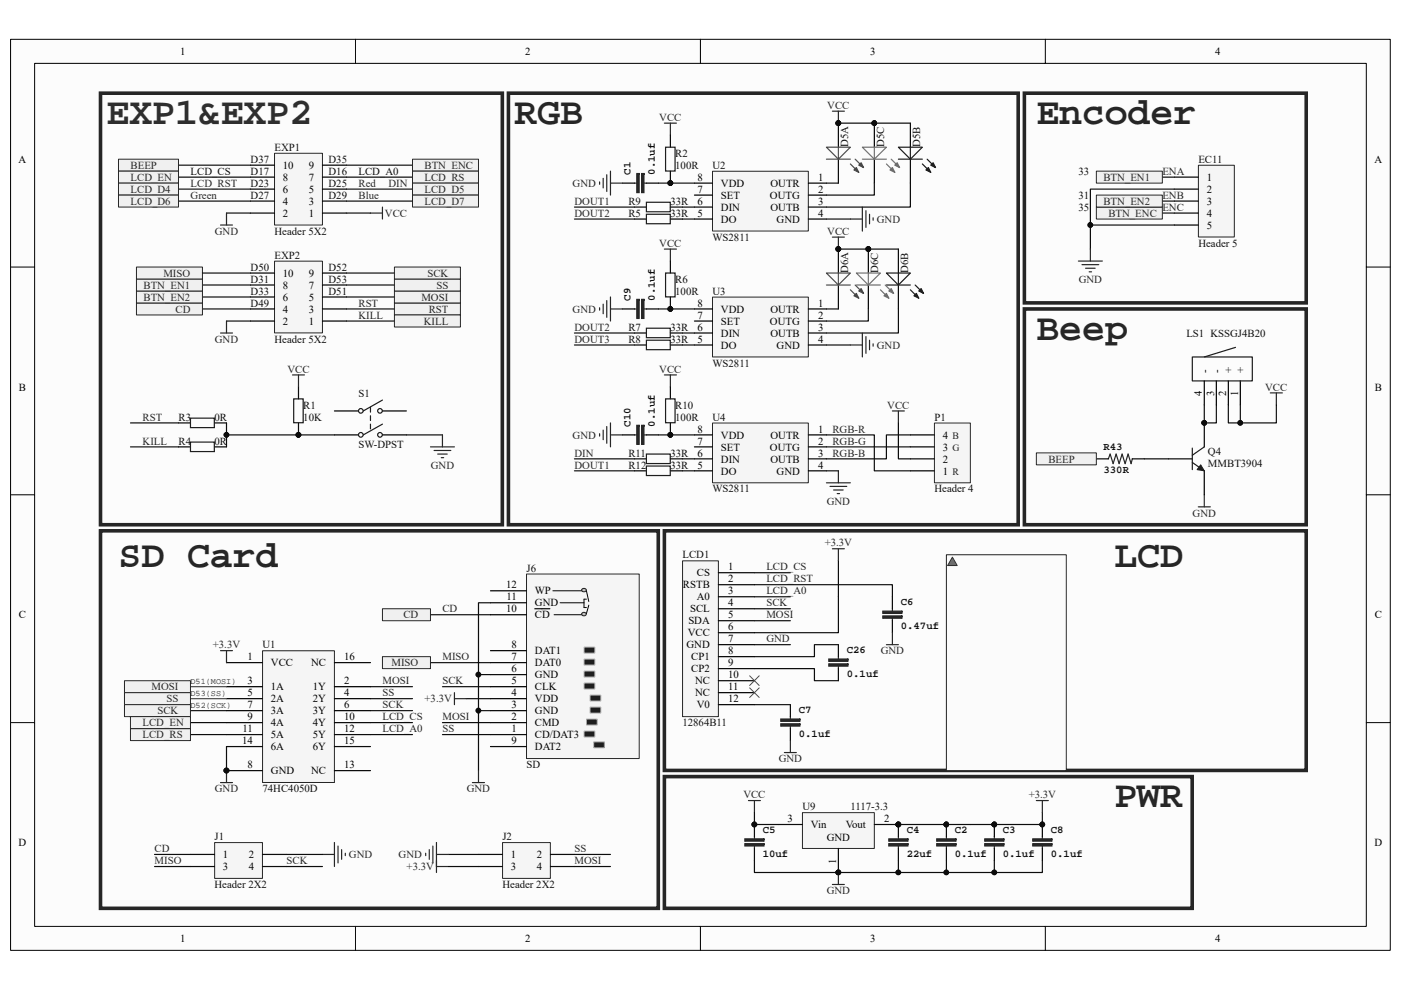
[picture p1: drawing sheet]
<svg xmlns="http://www.w3.org/2000/svg" width="297mm" height="210mm" viewBox="0 0 297 210" stroke-linecap="round" stroke-linejoin="round" font-family="sans-serif">
<path d="M2.3 8.4h292.5v193.2h-292.5z" fill="#fcfcfc"/>
<path d="M2.2 8.3h292.6v193.3h-292.6z" fill="none" stroke="#000" stroke-width=".21"/>
<path d="M7.4 13.5h282.3v183h-282.3z" fill="#fcfcfc"/>
<g fill="none" stroke="#000" stroke-width=".21">
<path d="M7.3 13.4h282.4v183.1h-282.4zM75.4 8.3v5.1M148.5 8.3v5.1M221.6 8.3v5.1M2.2 56.6h5.1M289.7 56.6h5.1M2.2 104.9h5.1M289.7 104.9h5.1M2.2 153.3h5.1M289.7 153.3h5.1M75.4 196.5v5.1M148.5 196.5v5.1"/>
<path d="M221.6 196.5v5.1"/>
</g>
<path d="M46.8 166h2.5M48 163.4v2.6" fill="none" stroke="#262626" stroke-width=".25"/>
<circle cx="48" cy="163.4" r=".5" fill="#0e0e0e" stroke="#0e0e0e" stroke-width=".21"/>
<path d="M91.3 130.4h12.7" fill="none" stroke="#0e0e0e" stroke-width=".25"/>
<path d="M144.7 119h7.6v33h-7.6z" fill="#f5f5f5"/>
<path d="M144.7 119h7.6v33h-7.6z" fill="none" stroke="#262626" stroke-width=".21"/>
<g fill="none" stroke="#000" stroke-width=".25">
<path d="M152.3 121.5h7.7M152.3 124h7.7M152.3 126.6h7.7M152.3 129.1h7.7M152.3 131.7h7.7M152.3 134.2h7.7M152.3 136.7h7.7M152.3 139.3h7.7M177.8 136.7v2.6M152.3 141.8h7.7M152.3 144.4h7.7M152.3 146.9h7.7"/>
<path d="M152.3 149.5h7.7M167.6 149.5v2.5M167.6 154.5v2.6M177.8 141.8v2.6"/>
</g>
<path d="M158.9 143.3l2.1 2.1M158.9 145.9l2.1 2M161 143.3l-2.1 2.1M161 145.9l-2.1 2" fill="none" stroke="#4c4c4c" stroke-width=".21"/>
<path d="M177.8 139.3v.5M166.3 159.6h2.5M167.6 152v.5M167.6 154v.5M167.6 157.1v2.5M177.8 141.3v.5" fill="none" stroke="#262626" stroke-width=".25"/>
<g fill="#262626" stroke="#262626" stroke-width=".25">
<path d="M175.7 140.8v.5h4.1v-.5z" fill-rule="evenodd"/>
<path d="M175.7 139.8v.5h4.1v-.5z" fill-rule="evenodd"/>
<path d="M165.5 153.5v.5h4.1v-.5z" fill-rule="evenodd"/>
<path d="M165.5 152.5v.5h4.1v-.5z" fill-rule="evenodd"/>
</g>
<path d="M177.8 136.7h-5.1v2.6h-12.7M160 141.8h12.7v2.6h5.1M160 149.5h7.6" fill="none" stroke="#0e0e0e" stroke-width=".25"/>
<path d="M254.1 35.1h7.6v15.2h-7.6z" fill="#f5f5f5"/>
<path d="M254.1 35.1h7.6v15.2h-7.6z" fill="none" stroke="#262626" stroke-width=".21"/>
<path d="M249 37.6h5.1M249 40.1h5.1M249 42.7h5.1M249 45.2h5.1M249 47.7h5.1" fill="none" stroke="#000" stroke-width=".25"/>
<path d="M246.4 37.6h2.6M231.2 47.7h17.8M246.4 42.7h2.6M246.4 45.2h2.6M249 40.1h-17.8v12.7" fill="none" stroke="#0e0e0e" stroke-width=".25"/>
<circle cx="231.2" cy="47.7" r=".5" fill="#0e0e0e" stroke="#0e0e0e" stroke-width=".21"/>
<path d="M228.6 55.4h5.1M229.4 56.1h3.6M230.2 56.9h2M230.9 57.7h.5M231.2 52.8v2.6" fill="none" stroke="#262626" stroke-width=".25"/>
<path d="M111.7 121.8h23.8v39.1h-23.8z" fill="#f5f5f5"/>
<path d="M111.6 121.8h23.9v39.1h-23.9z" fill="none" stroke="#262626" stroke-width=".21"/>
<g fill="none" stroke="#000" stroke-width=".25">
<path d="M104 138h7.6M104 130.4h7.6M104 127.8h7.6M104 125.3h7.6M113.4 129.1h3.2M104 158.3h7.6M104 155.8h7.6M104 153.3h7.6M104 150.7h7.6M104 148.2h7.6M104 145.6h7.6M104 143.1h7.6"/>
<path d="M104 140.5h7.6"/>
</g>
<path d="M117.2 125.3h6.1M117.5 130.4h5.8M118.7 127.8h5.1M124.3 127.1h-.5v1.8h.5" fill="none" stroke="#000" stroke-width=".21"/>
<g fill="#c0c0c0" stroke="#1c1c1c" stroke-width=".21">
<path d="M123.4 125l.4-.2 .4 .2a.44 .44 0 0 1-.4 .5 .44 .44 0 0 1-.4-.5z" fill-rule="evenodd"/>
<path d="M123.4 130.1l.4-.2 .4 .2a.45 .45 0 0 1-.4 .5 .45 .45 0 0 1-.4-.5z" fill-rule="evenodd"/>
</g>
<path d="M124.3 125.3l.5 2.3M124.8 128.4l-.5 1.7" fill="none" stroke="#000" stroke-width=".21"/>
<path d="M123.9 142.4h2.2v1.2h-2.2z" fill="#1e1e1e"/>
<path d="M123.8 142.3h2.3v1.3h-2.3z" fill="none" stroke="#a6a6a6" stroke-width=".21"/>
<path d="M123.9 144.9h2.2v1.2h-2.2z" fill="#1e1e1e"/>
<path d="M123.8 144.9h2.3v1.2h-2.3z" fill="none" stroke="#a6a6a6" stroke-width=".21"/>
<path d="M123.9 139.8h2.2v1.3h-2.2z" fill="#1e1e1e"/>
<path d="M123.8 139.8h2.3v1.3h-2.3z" fill="none" stroke="#a6a6a6" stroke-width=".21"/>
<path d="M123.9 137.3h2.2v1.2h-2.2z" fill="#1e1e1e"/>
<path d="M123.8 137.3h2.3v1.2h-2.3z" fill="none" stroke="#a6a6a6" stroke-width=".21"/>
<path d="M125.1 147.5h2.3v1.2h-2.3z" fill="#1e1e1e"/>
<path d="M125.1 147.4h2.3v1.3h-2.3z" fill="none" stroke="#a6a6a6" stroke-width=".21"/>
<path d="M125.1 150h2.3v1.2h-2.3z" fill="#1e1e1e"/>
<path d="M125.1 150h2.3v1.2h-2.3z" fill="none" stroke="#a6a6a6" stroke-width=".21"/>
<path d="M124.4 152.5h2.2v1.3h-2.2z" fill="#1e1e1e"/>
<path d="M124.4 152.5h2.2v1.3h-2.2z" fill="none" stroke="#a6a6a6" stroke-width=".21"/>
<path d="M123.9 155.1h2.2v1.2h-2.2z" fill="#1e1e1e"/>
<path d="M123.8 155.1h2.3v1.2h-2.3z" fill="none" stroke="#a6a6a6" stroke-width=".21"/>
<path d="M125.9 157.4h2.2v1.2h-2.2z" fill="#1e1e1e"/>
<path d="M125.9 157.4h2.2v1.2h-2.2z" fill="none" stroke="#a6a6a6" stroke-width=".21"/>
<path d="M177.8 118.9v15.3h-17.8M104 127.8h-2.6v35.6M91.3 140.5h12.7M93.8 145.6h10.2M98.9 148.2h5.1M101.4 143.1h2.6M101.4 150.7h2.6" fill="none" stroke="#0e0e0e" stroke-width=".25"/>
<g fill="#0e0e0e" stroke="#0e0e0e" stroke-width=".21">
<circle cx="101.4" cy="143.1" r=".49"/>
<circle cx="101.4" cy="150.7" r=".49"/>
</g>
<path d="M100.2 166h2.5M101.4 163.4v2.6" fill="none" stroke="#262626" stroke-width=".25"/>
<path d="M202 131.7h7.5v15.2h-7.5z" fill="#bebebe"/>
<path d="M201.9 131.7h7.6v15.2h-7.6z" fill="none" stroke="#bebebe" stroke-width=".21"/>
<path d="M209.5 134.2h7.7M218.5 129.1h2.5M219.7 129.1v2.6M209.5 144.4h7.7M218.5 159.6h2.5M219.7 157.1v2.5" fill="none" stroke="#bebebe" stroke-width=".25"/>
<path d="M269.3 83.3h2.6M270.6 83.3v2.6M254.1 107.5h2.5M255.3 104.9v2.6" fill="none" stroke="#262626" stroke-width=".25"/>
<path d="M260.4 85.9v3.8h10.2v-3.8" fill="none" stroke="#0e0e0e" stroke-width=".25"/>
<g fill="#0e0e0e" stroke="#0e0e0e" stroke-width=".21">
<circle cx="263" cy="89.7" r=".5"/>
<circle cx="255.3" cy="89.7" r=".49"/>
</g>
<path d="M247.7 97.3h5.1M255.3 99.9v5M255.3 89.7v5.1" fill="none" stroke="#000" stroke-width=".25"/>
<path d="M252.8 98.1l2.5 1.8M252.8 95v4.6M255.3 94.8l-2.5 1.8" fill="none" stroke="#1c1c1c" stroke-width=".25"/>
<path d="M254.6 98.6l.7 1.3-1.5-.3z" fill="#1c1c1c"/>
<path d="M254.6 98.6l.7 1.3-1.5-.3z" fill="none" stroke="#1c1c1c" stroke-width=".21"/>
<g fill="#0e0e0e" stroke="#0e0e0e" stroke-width=".21">
<circle cx="255.3" cy="89.7" r=".49"/>
<circle cx="263" cy="89.7" r=".5"/>
</g>
<path d="M232.4 97.3h2.6M240.1 97.3h2.5M255.3 80.8v5.1M257.9 80.8v5.1M260.4 80.8v5.1M263 80.8v5.1" fill="none" stroke="#000" stroke-width=".25"/>
<path d="M252.8 75.7h12.7v5.1h-12.7zM262 73.7l-6.7 2" fill="none" stroke="#1c1c1c" stroke-width=".25"/>
<path d="M263 85.9v3.8" fill="none" stroke="#0e0e0e" stroke-width=".25"/>
<path d="M78.5 45.2h2.6M81.1 43.9v2.6M46.8 70.6h2.5M48 68.1v2.5M235 97.3l.4-1 .6 2 .6-2 .7 2 .6-2 .6 2 .7-2 .6 2 .3-1" fill="none" stroke="#262626" stroke-width=".25"/>
<path d="M219.7 131.7v2.5h-2.5M217.2 144.4h2.5v2.5" fill="none" stroke="#bebebe" stroke-width=".25"/>
<path d="M58.2 32.5h10.2v15.2h-10.2z" fill="#f5f5f5"/>
<path d="M58.2 32.5h10.2v15.2h-10.2z" fill="none" stroke="#262626" stroke-width=".21"/>
<path d="M53.1 37.6h5.1M53.1 35h5.1M68.4 37.6h5.1M68.4 35h5.1M53.1 45.2h5.1M53.1 42.7h5.1M53.1 40.1h5.1M68.4 45.2h5.1M68.4 42.7h5.1M68.4 40.1h5.1" fill="none" stroke="#000" stroke-width=".25"/>
<path d="M58.2 55.4h10.2v15.2h-10.2z" fill="#f5f5f5"/>
<path d="M58.2 55.4h10.2v15.2h-10.2z" fill="none" stroke="#262626" stroke-width=".21"/>
<path d="M53.1 57.9h5.1M68.4 57.9h5.1M53.1 68.1h5.1M53.1 65.5h5.1M53.1 63h5.1M53.1 60.5h5.1M68.4 68.1h5.1M68.4 65.5h5.1M68.4 63h5.1M68.4 60.5h5.1" fill="none" stroke="#000" stroke-width=".25"/>
<path d="M37.8 37.6h15.3M37.8 35h15.3M73.5 37.6h14M73.5 35h14M37.8 40.1h15.3M37.8 42.7h15.3M48 45.2h5.1M73.5 45.2h5M73.5 40.1h14" fill="none" stroke="#0e0e0e" stroke-width=".25"/>
<path d="M87.5 33.8h13.9v2.5h-13.9z" fill="#f0f0f0"/>
<path d="M87.5 33.8h13.9v2.5h-13.9z" fill="none" stroke="#262626" stroke-width=".21"/>
<g fill="#f0f0f0" stroke="#262626" stroke-width=".21">
<path d="M87.5 36.3h13.9v2.5h-13.9z" fill-rule="evenodd"/>
<path d="M87.5 38.8h13.9v2.6h-13.9z" fill-rule="evenodd"/>
<path d="M87.5 41.4h13.9v2.5h-13.9z" fill-rule="evenodd"/>
</g>
<path d="M73.5 42.7h14" fill="none" stroke="#0e0e0e" stroke-width=".25"/>
<g fill="#f0f0f0" stroke="#262626" stroke-width=".21">
<path d="M25.1 33.8h12.7v2.5h-12.7z" fill-rule="evenodd"/>
<path d="M25.1 36.3h12.7v2.5h-12.7z" fill-rule="evenodd"/>
<path d="M25.1 38.8h12.7v2.6h-12.7z" fill-rule="evenodd"/>
<path d="M25.1 41.4h12.7v2.5h-12.7z" fill-rule="evenodd"/>
</g>
<path d="M73.5 57.9h10.1M42.9 60.5h10.2M42.9 63h10.2M42.9 65.5h10.2" fill="none" stroke="#0e0e0e" stroke-width=".25"/>
<g fill="#f0f0f0" stroke="#262626" stroke-width=".21">
<path d="M28.9 64.3h14v2.5h-14z" fill-rule="evenodd"/>
<path d="M28.9 61.7h14v2.6h-14z" fill-rule="evenodd"/>
<path d="M28.9 59.2h14v2.5h-14z" fill-rule="evenodd"/>
<path d="M28.9 56.6h14v2.6h-14z" fill-rule="evenodd"/>
</g>
<path d="M42.9 57.9h10.2M48 68.1h5.1M73.5 60.5h10.1M73.5 63h10.1M73.5 65.5h10.1M73.5 68.1h10.1" fill="none" stroke="#0e0e0e" stroke-width=".25"/>
<path d="M46.8 47.7h2.5M48 45.2v2.5" fill="none" stroke="#262626" stroke-width=".25"/>
<g fill="#f0f0f0" stroke="#262626" stroke-width=".21">
<path d="M83.6 64.3h14v2.5h-14z" fill-rule="evenodd"/>
<path d="M83.6 61.7h14v2.6h-14z" fill-rule="evenodd"/>
<path d="M83.6 59.2h14v2.5h-14z" fill-rule="evenodd"/>
<path d="M83.6 56.6h14v2.6h-14z" fill-rule="evenodd"/>
<path d="M83.6 66.8h14v2.6h-14z" fill-rule="evenodd"/>
<path d="M219.7 96.1h12.7v2.5h-12.7z" fill-rule="evenodd"/>
</g>
<path d="M242.6 97.3h5.1" fill="none" stroke="#0e0e0e" stroke-width=".25"/>
<g fill="#f0f0f0" stroke="#262626" stroke-width=".21">
<path d="M232.4 43.9h14v2.6h-14z" fill-rule="evenodd"/>
<path d="M232.4 41.4h14v2.5h-14z" fill-rule="evenodd"/>
<path d="M232.4 36.3h14v2.5h-14z" fill-rule="evenodd"/>
<path d="M81.1 129.1h10.2v2.6h-10.2z" fill-rule="evenodd"/>
<path d="M81.1 139.3h10.2v2.5h-10.2z" fill-rule="evenodd"/>
</g>
<path d="M55.7 138h15.2v28h-15.2z" fill="#f5f5f5"/>
<path d="M55.7 138h15.2v28h-15.2z" fill="none" stroke="#262626" stroke-width=".21"/>
<g fill="none" stroke="#000" stroke-width=".25">
<path d="M48 140.5h7.6M48 145.6h7.6M48 148.2h7.6M48 150.7h7.6M48 153.3h7.6M48 155.8h7.6M48 158.3h7.6M70.9 140.5h7.6M70.9 145.6h7.6M70.9 148.2h7.6M70.9 150.7h7.6M70.9 153.3h7.6"/>
<path d="M70.9 155.8h7.6M70.9 158.3h7.6M48 163.4h7.6M70.9 163.4h7.6"/>
</g>
<circle cx="48" cy="163.4" r=".5" fill="#0e0e0e" stroke="#0e0e0e" stroke-width=".21"/>
<path d="M40.4 145.6h7.6M40.4 148.2h7.6" fill="none" stroke="#4c4c4c" stroke-width=".25"/>
<path d="M40.4 150.7h7.6" fill="none" stroke="#0e0e0e" stroke-width=".25"/>
<g fill="#f0f0f0" stroke="#262626" stroke-width=".21">
<path d="M26.4 144.4h14v2.5h-14z" fill-rule="evenodd"/>
<path d="M26.4 146.9h14v2.6h-14z" fill-rule="evenodd"/>
<path d="M26.4 149.5h14v2.5h-14z" fill-rule="evenodd"/>
</g>
<path d="M160 121.5h7.6M160 129.1h7.6M160 131.7h7.6M160 136.7h7.6M160 126.6h7.6M78.5 148.2h9" fill="none" stroke="#0e0e0e" stroke-width=".25"/>
<path d="M170.2 172.4h15.2v7.6h-15.2z" fill="#f5f5f5"/>
<path d="M170.1 172.4h15.3v7.6h-15.3z" fill="none" stroke="#262626" stroke-width=".21"/>
<path d="M160 174.9v2.5M160 180v2.5M165 174.9h5.1M177.8 180v5.1M185.4 174.9h5.1v2.5M190.5 180v2.5" fill="none" stroke="#000" stroke-width=".25"/>
<g fill="#0e0e0e" stroke="#0e0e0e" stroke-width=".21">
<circle cx="190.5" cy="174.9" r=".5"/>
<circle cx="177.7" cy="185" r=".5"/>
<circle cx="159.9" cy="174.9" r=".5"/>
</g>
<path d="M158.7 169.8h2.5M160 169.8v2.5M160 177.4v.5M160 179.5v.5M190.5 177.4v.5M190.5 179.5v.5" fill="none" stroke="#262626" stroke-width=".25"/>
<g fill="#262626" stroke="#262626" stroke-width=".25">
<path d="M157.9 178.9v.5h4.1v-.5z" fill-rule="evenodd"/>
<path d="M157.9 177.9v.5h4.1v-.5z" fill-rule="evenodd"/>
<path d="M188.4 178.9v.5h4.1v-.5z" fill-rule="evenodd"/>
<path d="M188.4 177.9v.5h4.1v-.5z" fill-rule="evenodd"/>
</g>
<path d="M40.4 153.3h7.6M40.4 155.8h7.6M78.5 153.3h9M78.5 155.8h9M160 172.3v2.6h5" fill="none" stroke="#0e0e0e" stroke-width=".25"/>
<g fill="#f0f0f0" stroke="#262626" stroke-width=".21">
<path d="M27.7 154.5h12.7v2.6h-12.7z" fill-rule="evenodd"/>
<path d="M27.7 152h12.7v2.5h-12.7z" fill-rule="evenodd"/>
</g>
<g fill="none" stroke="#000" stroke-width=".25">
<path d="M132 38.8h2.5M137.1 38.8h2.5M177.8 26.1v5.1M177.8 33.8v5M37.8 89.7h2.6M37.8 94.8h2.6M45.5 89.7h2.5M45.5 94.8h2.5M63.3 82.1v2.5M63.3 89.7v2.5M70.9 87.2h5.1M70.9 92.2h5.1"/>
<path d="M81.1 87.2h5.1M81.1 92.2h5.1M200.7 174.9v2.5M200.7 180v2.5M210.8 174.9v2.5M210.8 180v2.5"/>
</g>
<g fill="none" stroke="#1c1c1c" stroke-width=".25">
<path d="M40.4 88.7h5v2h-5zM40.4 93.8h5v2h-5zM62.3 84.6h2v5.1h-2zM78.5 86.4v1M78.5 88.2v1M78.5 90v1M81.1 90l-4.1 2.2M81.1 84.9l-4.1 2.3"/>
<circle cx="76.5" cy="92.2" r=".5"/>
<circle cx="76.5" cy="87.1" r=".5"/>
<circle cx="80.6" cy="92.2" r=".5"/>
<circle cx="80.6" cy="87.1" r=".5"/>
</g>
<path d="M27.7 89.7h10.1M27.7 94.8h10.1M48 92.2h22.9M48 89.7v5.1M86.2 92.2h7.6M48 158.3v5.1M190.5 174.9h20.3M160 182.5v2.6h30.5v-2.6M200.7 182.5v2.6h-10.2M210.8 182.5v2.6h-10.1" fill="none" stroke="#0e0e0e" stroke-width=".25"/>
<g fill="none" stroke="#262626" stroke-width=".25">
<path d="M127.1 38.6v.5M127.9 37.8v2.1M128.6 37.1v3.5M129.4 36.3v5.1M129.4 38.8h2.6M134.5 38.8h.5M136.5 38.8h.6M62 79.5h2.6M63.3 79.5v2.6M91.3 94.8h5M92 95.5h3.6M92.8 96.3h2"/>
<path d="M93.6 97.1h.5M93.8 92.2v2.6M200.7 177.4v.5M200.7 179.5v.5M210.8 177.4v.5M210.8 179.5v.5"/>
</g>
<g fill="#0e0e0e" stroke="#0e0e0e" stroke-width=".21">
<circle cx="63.3" cy="92.2" r=".5"/>
<circle cx="200.6" cy="174.9" r=".49"/>
<circle cx="190.5" cy="174.9" r=".5"/>
<circle cx="190.5" cy="185" r=".5"/>
<circle cx="177.7" cy="185" r=".5"/>
<circle cx="200.6" cy="185" r=".49"/>
<circle cx="210.8" cy="174.9" r=".49"/>
<circle cx="210.8" cy="185" r=".49"/>
<circle cx="48" cy="92.2" r=".5"/>
<circle cx="48" cy="163.4" r=".5"/>
<circle cx="177.7" cy="26.1" r=".5"/>
</g>
<g fill="#262626" stroke="#262626" stroke-width=".25">
<path d="M136 36.8v4.1h.5v-4.1z" fill-rule="evenodd"/>
<path d="M135 36.8v4.1h.5v-4.1z" fill-rule="evenodd"/>
<path d="M198.6 178.9v.5h4.1v-.5z" fill-rule="evenodd"/>
<path d="M198.6 177.9v.5h4.1v-.5z" fill-rule="evenodd"/>
<path d="M208.8 178.9v.5h4v-.5z" fill-rule="evenodd"/>
<path d="M208.8 177.9v.5h4v-.5z" fill-rule="evenodd"/>
</g>
<path d="M218.7 149.5h2v5h-2zM219.7 146.9v2.6M219.7 154.5v2.6" fill="none" stroke="#bebebe" stroke-width=".25"/>
<path d="M175.2 31.2h5.1l-2.5 2.6zM180.3 34.8l1.8 1.8M181.3 33.8l1.8 1.7" fill="none" stroke="#4c4c4c" stroke-width=".25"/>
<path d="M181.1 36l.5-.5 .5 1.1z" fill="#4c4c4c"/>
<path d="M181.1 36l.5-.5 .5 1.1z" fill="none" stroke="#4c4c4c" stroke-width=".25"/>
<path d="M182.1 35l.5-.5 .5 1z" fill="#4c4c4c"/>
<path d="M175.2 33.8h5.1M177.8 31.2v2.6M182.1 35l.5-.5 .5 1z" fill="none" stroke="#4c4c4c" stroke-width=".25"/>
<circle cx="177.7" cy="26.1" r=".5" fill="#0e0e0e" stroke="#0e0e0e" stroke-width=".21"/>
<path d="M193 26.1v5.1M193 33.8v5" fill="none" stroke="#000" stroke-width=".25"/>
<path d="M190.5 31.2h5.1l-2.6 2.6zM195.6 34.8l1.7 1.8M196.6 33.8l1.7 1.7" fill="none" stroke="#1c1c1c" stroke-width=".25"/>
<path d="M196.3 36l.5-.5 .5 1.1z" fill="#1c1c1c"/>
<path d="M196.3 36l.5-.5 .5 1.1z" fill="none" stroke="#1c1c1c" stroke-width=".25"/>
<path d="M197.3 35l.5-.5 .5 1z" fill="#1c1c1c"/>
<path d="M190.5 33.8h5.1M193 31.2v2.6M197.3 35l.5-.5 .5 1z" fill="none" stroke="#1c1c1c" stroke-width=".25"/>
<path d="M185.4 26.1v5.1M185.4 33.8v5" fill="none" stroke="#000" stroke-width=".25"/>
<circle cx="185.4" cy="26.1" r=".49" fill="#0e0e0e" stroke="#0e0e0e" stroke-width=".21"/>
<path d="M182.8 31.2h5.1l-2.5 2.6zM187.9 34.8l1.8 1.8M189 33.8l1.7 1.7" fill="none" stroke="#707070" stroke-width=".25"/>
<path d="M188.7 36l.5-.5 .5 1.1z" fill="#707070"/>
<path d="M188.7 36l.5-.5 .5 1.1z" fill="none" stroke="#707070" stroke-width=".25"/>
<path d="M189.7 35l.5-.5 .5 1z" fill="#707070"/>
<path d="M182.8 33.8h5.1M185.4 31.2v2.6M189.7 35l.5-.5 .5 1z" fill="none" stroke="#707070" stroke-width=".25"/>
<g fill="#0e0e0e" stroke="#0e0e0e" stroke-width=".21">
<circle cx="185.4" cy="26.1" r=".49"/>
<circle cx="177.7" cy="52.8" r=".5"/>
</g>
<path d="M177.8 52.8v5.1M177.8 60.5v5" fill="none" stroke="#000" stroke-width=".25"/>
<path d="M175.2 57.9h5.1l-2.5 2.6zM180.3 61.5l1.8 1.7M181.3 60.5l1.8 1.7" fill="none" stroke="#4c4c4c" stroke-width=".25"/>
<path d="M181.1 62.7l.5-.5 .5 1z" fill="#4c4c4c"/>
<path d="M181.1 62.7l.5-.5 .5 1z" fill="none" stroke="#4c4c4c" stroke-width=".25"/>
<path d="M182.1 61.7l.5-.5 .5 1z" fill="#4c4c4c"/>
<path d="M177.8 57.9v2.6M175.2 60.5h5.1M182.1 61.7l.5-.5 .5 1z" fill="none" stroke="#4c4c4c" stroke-width=".25"/>
<circle cx="177.7" cy="52.8" r=".5" fill="#0e0e0e" stroke="#0e0e0e" stroke-width=".21"/>
<path d="M190.5 52.8v5.1M190.5 60.5v5" fill="none" stroke="#000" stroke-width=".25"/>
<path d="M187.9 57.9h5.1l-2.5 2.6zM193 61.5l1.8 1.7M194 60.5l1.8 1.7" fill="none" stroke="#1c1c1c" stroke-width=".25"/>
<path d="M193.8 62.7l.5-.5 .5 1z" fill="#1c1c1c"/>
<path d="M193.8 62.7l.5-.5 .5 1z" fill="none" stroke="#1c1c1c" stroke-width=".25"/>
<path d="M194.8 61.7l.5-.5 .5 1z" fill="#1c1c1c"/>
<path d="M190.5 57.9v2.6M187.9 60.5h5.1M194.8 61.7l.5-.5 .5 1z" fill="none" stroke="#1c1c1c" stroke-width=".25"/>
<path d="M184.1 52.8v5.1M184.1 60.5v5" fill="none" stroke="#000" stroke-width=".25"/>
<circle cx="184.1" cy="52.8" r=".49" fill="#0e0e0e" stroke="#0e0e0e" stroke-width=".21"/>
<path d="M181.6 57.9h5.1l-2.6 2.6zM186.7 61.5l1.7 1.7M187.7 60.5l1.8 1.7" fill="none" stroke="#707070" stroke-width=".25"/>
<path d="M187.4 62.7l.5-.5 .5 1z" fill="#707070"/>
<path d="M187.4 62.7l.5-.5 .5 1z" fill="none" stroke="#707070" stroke-width=".25"/>
<path d="M188.4 61.7l.6-.5 .5 1z" fill="#707070"/>
<path d="M184.1 57.9v2.6M181.6 60.5h5.1M188.4 61.7l.6-.5 .5 1z" fill="none" stroke="#707070" stroke-width=".25"/>
<g fill="#0e0e0e" stroke="#0e0e0e" stroke-width=".21">
<circle cx="184.1" cy="52.8" r=".49"/>
<circle cx="177.7" cy="26.1" r=".5"/>
<circle cx="177.7" cy="52.8" r=".5"/>
<circle cx="221" cy="174.9" r=".5"/>
<circle cx="210.8" cy="174.9" r=".49"/>
<circle cx="210.8" cy="185" r=".49"/>
</g>
<g fill="none" stroke="#262626" stroke-width=".25">
<path d="M176.5 23.6h2.5M177.8 23.6v2.5M176.5 50.3h2.5M177.8 50.3v2.5M180.3 46.5h2.5M182.8 43.9v5.1M183.6 44.7v3.5M184.4 45.4v2.1M185.1 46.2v.5M187.9 136.7h2.6M189.2 129.1v.5M189.2 131.1v.6"/>
<path d="M189.2 134.2v2.5M221 177.4v.5M221 179.5v.5M92.5 183.8h2.6M92.5 182.5v2.6"/>
</g>
<path d="M175.2 38.8h2.6M160 124h29.2v2.6M78.5 145.6h9M78.5 150.7h9M93.8 155.8h10.2M93.8 153.3h10.2M221 172.3v2.6h-10.2M221 182.5v2.6h-10.2" fill="none" stroke="#0e0e0e" stroke-width=".25"/>
<g fill="#262626" stroke="#262626" stroke-width=".25">
<path d="M187.2 130.6v.5h4v-.5z" fill-rule="evenodd"/>
<path d="M187.2 129.6v.5h4v-.5z" fill-rule="evenodd"/>
<path d="M219 178.9v.5h4v-.5z" fill-rule="evenodd"/>
<path d="M219 177.9v.5h4v-.5z" fill-rule="evenodd"/>
</g>
<path d="M189.2 126.6v2.5M189.2 131.7v2.5M221 174.9v2.5M221 180v2.5" fill="none" stroke="#000" stroke-width=".25"/>
<path d="M45.5 178.7h10.1v7.6h-10.1z" fill="#f5f5f5"/>
<path d="M45.5 178.7h10.1v7.6h-10.1z" fill="none" stroke="#262626" stroke-width=".21"/>
<path d="M40.4 181.2h5.1M40.4 183.8h5.1M55.6 181.2h5.1M55.6 183.8h5.1" fill="none" stroke="#000" stroke-width=".25"/>
<path d="M106.6 178.7h10.1v7.6h-10.1z" fill="#f5f5f5"/>
<path d="M106.5 178.7h10.2v7.6h-10.2z" fill="none" stroke="#262626" stroke-width=".21"/>
<path d="M101.4 181.2h5.1M101.4 183.8h5.1M116.7 181.2h5.1M116.7 183.8h5.1" fill="none" stroke="#000" stroke-width=".25"/>
<g fill="none" stroke="#262626" stroke-width=".25">
<path d="M176.5 116.4h2.5M177.8 116.4v2.5M46.8 138h2.5M48 138v2.5M96.3 146.9v2.6M96.3 148.2h2.6M70.9 178.7v5.1M71.7 179.5v3.5M91.8 179.5v3.5M92.5 178.7v5.1M219.7 169.8h2.6M221 169.8v2.5"/>
<path d="M68.4 181.2h2.5M72.4 180.2v2.1M73.2 181v.5M90.3 181v.5M91 180.2v2.1M92.5 181.2h2.6M176.5 187.6h2.5M177.8 185.1v2.5"/>
</g>
<path d="M32.8 183.8h7.6M32.8 181.2h7.6M60.7 183.8h7.7M60.7 181.2h7.7M95.1 181.2h6.3M95.1 183.8h6.3M121.8 183.8h7.6M121.8 181.2h7.6" fill="none" stroke="#0e0e0e" stroke-width=".25"/>
<path d="M21.3 19.8h85.2v91.5h-85.2zM107.8 19.8h108.1v91.5h-108.1zM217.2 19.8h59.7v44.4h-59.7zM217.2 65.5h59.7v45.8h-59.7zM21.3 112.6h118.3v80.1h-118.3zM140.9 112.6h136v50.8h-136zM140.9 164.7h111.9v28h-111.9z" fill="none" stroke="#262626" stroke-width=".76"/>
<circle cx="177.7" cy="185" r=".5" fill="#0e0e0e" stroke="#0e0e0e" stroke-width=".21"/>
<path d="M198.1 89.7h7.6v12.7h-7.6z" fill="#f5f5f5"/>
<path d="M198.1 89.7h7.6v12.7h-7.6z" fill="none" stroke="#262626" stroke-width=".21"/>
<path d="M193 99.9h5.1M193 97.3h5.1M193 94.8h5.1M193 92.2h5.1" fill="none" stroke="#000" stroke-width=".25"/>
<path d="M189.2 87.2h2.5M190.5 87.2v2.5" fill="none" stroke="#262626" stroke-width=".25"/>
<path d="M175.2 92.2h10.2v7.7h7.6M193 92.2h-5.1v5.1h-12.7M255.3 85.9v3.8h2.6v-3.8" fill="none" stroke="#0e0e0e" stroke-width=".25"/>
<circle cx="255.3" cy="89.7" r=".49" fill="#0e0e0e" stroke="#0e0e0e" stroke-width=".21"/>
<path d="M151.1 36.3h20.3v12.7h-20.3z" fill="#f5f5f5"/>
<path d="M151.1 36.3h20.3v12.7h-20.3z" fill="none" stroke="#262626" stroke-width=".21"/>
<g fill="none" stroke="#000" stroke-width=".25">
<path d="M142.1 28.7v2.5M142.1 36.3v2.5M147.2 38.8h3.8M171.4 38.8h3.8M134.5 43.9h2.6M134.5 46.5h2.6M142.1 43.9h2.6M142.1 46.5h2.6M147.2 41.4h3.8M147.2 43.9h3.8M147.2 46.5h3.8M171.4 41.4h3.8"/>
<path d="M171.4 43.9h3.8M171.4 46.5h3.8M132 65.5h2.5M137.1 65.5h2.5"/>
</g>
<path d="M140.9 26.1h2.5M142.1 26.1v2.6M127.1 65.3v.5M127.9 64.5v2M128.6 63.8v3.5M129.4 63v5.1M129.4 65.5h2.6M134.5 65.5h.5M136.5 65.5h.6" fill="none" stroke="#262626" stroke-width=".25"/>
<g fill="#0e0e0e" stroke="#0e0e0e" stroke-width=".21">
<circle cx="142.1" cy="38.8" r=".49"/>
<circle cx="177.7" cy="26.1" r=".5"/>
<circle cx="185.4" cy="26.1" r=".49"/>
<circle cx="177.7" cy="52.8" r=".5"/>
<circle cx="184.1" cy="52.8" r=".49"/>
</g>
<path d="M141.1 31.2h2v5.1h-2zM137.1 42.9h5v2h-5zM137.1 45.4h5v2.1h-5z" fill="none" stroke="#1c1c1c" stroke-width=".25"/>
<path d="M177.8 26.1h15.2M185.4 38.8v2.6h-10.2M193 38.8v5.1h-17.8M121.8 46.5h12.7M121.8 43.9h12.7M144.7 43.9h2.5M144.7 46.5h2.5M175.2 46.5h5.1M177.8 52.8h12.7M175.2 94.8h17.8" fill="none" stroke="#0e0e0e" stroke-width=".25"/>
<g fill="#262626" stroke="#262626" stroke-width=".25">
<path d="M136 63.5v4h.5v-4z" fill-rule="evenodd"/>
<path d="M135 63.5v4h.5v-4z" fill-rule="evenodd"/>
</g>
<path d="M151.1 63h20.3v12.7h-20.3z" fill="#f5f5f5"/>
<path d="M151.1 63h20.3v12.7h-20.3z" fill="none" stroke="#262626" stroke-width=".21"/>
<g fill="none" stroke="#000" stroke-width=".25">
<path d="M142.1 55.4v2.5M134.5 70.6h2.6M134.5 73.2h2.6M142.1 70.6h2.6M142.1 73.2h2.6M142.1 63v2.5M147.2 65.5h3.8M147.2 68.1h3.8M147.2 70.6h3.8M147.2 73.2h3.8M171.4 65.5h3.8M171.4 68.1h3.8"/>
<path d="M171.4 70.6h3.8M171.4 73.2h3.8M132 92.2h2.5M137.1 92.2h2.5"/>
</g>
<g fill="none" stroke="#262626" stroke-width=".25">
<path d="M140.9 52.8h2.5M142.1 52.8v2.6M180.3 73.2h2.5M182.8 70.6v5.1M183.6 71.4v3.6M184.4 72.2v2M185.1 72.9v.5M127.1 92v.5M127.9 91.2v2.1M128.6 90.5v3.5M129.4 89.7v5.1M129.4 92.2h2.6"/>
<path d="M134.5 92.2h.5M136.5 92.2h.6"/>
</g>
<g fill="#0e0e0e" stroke="#0e0e0e" stroke-width=".21">
<circle cx="142.1" cy="65.5" r=".49"/>
<circle cx="142.1" cy="38.8" r=".49"/>
</g>
<path d="M141.1 57.9h2v5.1h-2zM137.1 69.6h5v2h-5zM137.1 72.2h5v2h-5z" fill="none" stroke="#1c1c1c" stroke-width=".25"/>
<path d="M139.6 38.8h7.6M121.8 73.2h12.7M121.8 70.6h12.7M139.6 65.5h7.6M144.7 70.6h2.5M144.7 73.2h2.5M175.2 73.2h5.1M175.2 65.5h2.6M184.1 65.5v2.6h-8.9M190.5 65.5v5.1h-15.3" fill="none" stroke="#0e0e0e" stroke-width=".25"/>
<g fill="#262626" stroke="#262626" stroke-width=".25">
<path d="M136 90.2v4.1h.5v-4.1z" fill-rule="evenodd"/>
<path d="M135 90.2v4.1h.5v-4.1z" fill-rule="evenodd"/>
</g>
<path d="M151.1 89.7h20.3v12.7h-20.3z" fill="#f5f5f5"/>
<path d="M151.1 89.7h20.3v12.7h-20.3z" fill="none" stroke="#262626" stroke-width=".21"/>
<g fill="none" stroke="#000" stroke-width=".25">
<path d="M134.5 97.3h2.6M134.5 99.9h2.6M142.1 97.3h2.6M142.1 99.9h2.6M142.1 82.1v2.5M142.1 89.7v2.5M147.2 92.2h3.8M147.2 94.8h3.8M147.2 97.3h3.8M147.2 99.9h3.8M171.4 92.2h3.8M171.4 94.8h3.8"/>
<path d="M171.4 97.3h3.8M171.4 99.9h3.8"/>
</g>
<path d="M140.9 79.5h2.5M142.1 79.5v2.6M177.8 99.9v2.5M175.2 102.4h5.1M176 103.2h3.5M176.7 103.9h2.1M177.5 104.7h.5" fill="none" stroke="#262626" stroke-width=".25"/>
<circle cx="142.1" cy="92.2" r=".49" fill="#0e0e0e" stroke="#0e0e0e" stroke-width=".21"/>
<path d="M137.1 96.3h5v2h-5zM137.1 98.8h5v2.1h-5zM141.1 84.6h2v5.1h-2z" fill="none" stroke="#1c1c1c" stroke-width=".25"/>
<path d="M121.8 99.9h12.7M121.8 97.3h12.7M139.6 92.2h7.6M144.7 97.3h2.5M144.7 99.9h2.5M175.2 99.9h2.6M190.5 89.7v7.6h2.5" fill="none" stroke="#0e0e0e" stroke-width=".25"/>
<path d="M200.7 117.7h25.4v45.7h-25.4z" fill="#fbfbfb"/>
<path d="M200.7 117.7h25.4v45.7h-25.4z" fill="none" stroke="#262626" stroke-width=".21"/>
<path d="M201.9 118.2l1 1.8h-2z" fill="#707070"/>
<path d="M201.9 118.2l1 1.8h-2z" fill="none" stroke="#2e2e2e" stroke-width=".21"/>
<text font-size="8.1" fill="#2e2e2e" x="22.6" y="26.2">EXP1&amp;EXP2</text>
<g font-size="8.1" fill="#262626">
<text x="109.1" y="26.2">RGB</text>
<text x="219.7" y="26.2">Encoder</text>
<text x="219.7" y="72">Beep</text>
<text x="25.1" y="120.3">SD Card</text>
<text x="236.3" y="120.3">LCD</text>
<text x="236.3" y="171.2">PWR</text>
</g>
<g font-size="2.3">
<text x="38.2" y="11.7">1</text>
<text x="111.4" y="11.7">2</text>
<text x="184.5" y="11.7">3</text>
<text x="257.6" y="11.7">4</text>
<text x="4" y="34.5">A</text>
<text x="60" y="35.8">10</text>
<text x="65.4" y="35.8">9</text>
<text x="291.4" y="34.5">A</text>
<text x="60" y="40.9">6</text>
<text x="60" y="38.4">8</text>
<text x="65.4" y="40.9">5</text>
<text x="65.4" y="38.4">7</text>
<text x="147.9" y="40.9">7</text>
<text x="147.9" y="38.4">8</text>
<text x="152.8" y="39.6">VDD</text>
<text x="163.4" y="39.6">OUTR</text>
<text x="173.4" y="40.9">2</text>
<text x="173.4" y="38.4">1</text>
<text x="255.9" y="38.4">1</text>
<text x="255.9" y="40.9">2</text>
<text x="60" y="46">2</text>
<text x="60" y="43.4">4</text>
<text x="65.4" y="46">1</text>
<text x="65.4" y="43.4">3</text>
<text x="147.9" y="46">5</text>
<text x="147.9" y="43.4">6</text>
<text x="152.8" y="47.2">DO</text>
<text x="152.8" y="44.7">DIN</text>
<text x="152.8" y="42.2">SET</text>
<text x="163.2" y="42.2">OUTG</text>
<text x="163.4" y="44.7">OUTB</text>
<text x="164.7" y="47.2">GND</text>
<text x="173.4" y="43.4">3</text>
<text x="173.4" y="46">4</text>
<text x="255.9" y="43.4">3</text>
<text x="255.9" y="46">4</text>
<text x="255.9" y="48.5">5</text>
<text x="60" y="58.7">10</text>
<text x="65.4" y="58.7">9</text>
<text x="60" y="63.8">6</text>
<text x="60" y="61.2">8</text>
<text x="65.4" y="63.8">5</text>
<text x="65.4" y="61.2">7</text>
<text x="147.9" y="65">8</text>
<text x="173.4" y="65">1</text>
<text x="60" y="68.9">2</text>
<text x="60" y="66.3">4</text>
<text x="65.4" y="68.9">1</text>
<text x="65.4" y="66.3">3</text>
<text x="147.9" y="70.1">6</text>
<text x="147.9" y="67.6">7</text>
<text x="152.8" y="71.4">DIN</text>
<text x="152.8" y="68.9">SET</text>
<text x="152.8" y="66.3">VDD</text>
<text x="163.2" y="68.9">OUTG</text>
<text x="163.4" y="66.3">OUTR</text>
<text x="163.4" y="71.4">OUTB</text>
<text x="173.4" y="67.6">2</text>
<text x="173.4" y="70.1">3</text>
<text x="147.9" y="72.7">5</text>
<text x="152.8" y="74">DO</text>
<text x="164.7" y="74">GND</text>
<text x="173.4" y="72.7">4</text>
<text x="4" y="82.8">B</text>
<text x="254.8" y="84" transform="rotate(-90 254.8 84)">4</text>
<text x="256.1" y="79" transform="rotate(-90 256.1 79)">-</text>
<text x="257.4" y="84" transform="rotate(-90 257.4 84)">3</text>
<text x="258.7" y="79" transform="rotate(-90 258.7 79)">-</text>
<text x="259.9" y="84" transform="rotate(-90 259.9 84)">2</text>
<text x="261.2" y="79" transform="rotate(-90 261.2 79)">+</text>
<text x="262.5" y="84" transform="rotate(-90 262.5 84)">1</text>
<text x="263.8" y="79" transform="rotate(-90 263.8 79)">+</text>
<text x="291.5" y="82.8">B</text>
<text x="147.9" y="94.3">7</text>
<text x="147.9" y="91.8">8</text>
<text x="152.8" y="95.6">SET</text>
<text x="152.8" y="93">VDD</text>
<text x="163.2" y="95.6">OUTG</text>
<text x="163.4" y="93">OUTR</text>
<text x="173.4" y="94.3">2</text>
<text x="173.4" y="91.8">1</text>
<text x="199.9" y="95.6">3 G</text>
<text x="199.9" y="93">4 B</text>
<text x="147.9" y="99.4">5</text>
<text x="147.9" y="96.8">6</text>
<text x="152.8" y="100.6">DO</text>
<text x="152.8" y="98.1">DIN</text>
<text x="163.4" y="98.1">OUTB</text>
<text x="164.7" y="100.6">GND</text>
<text x="173.4" y="96.8">3</text>
<text x="173.4" y="99.4">4</text>
<text x="199.9" y="100.6">1 R</text>
<text x="199.9" y="98.1">2</text>
<text x="107.3" y="124.8">12</text>
<text x="144.8" y="124.8">RSTB</text>
<text x="147.7" y="122.3">CS</text>
<text x="154.4" y="121">1</text>
<text x="154.4" y="123.5">2</text>
<text x="4" y="131.2">C</text>
<text x="107.3" y="129.9">10</text>
<text x="107.4" y="127.4">11</text>
<text x="113.4" y="131.2">CD</text>
<text x="113.4" y="128.6">GND</text>
<text x="113.4" y="126.1">WP</text>
<text x="146.3" y="129.9">SCL</text>
<text x="147.7" y="127.4">A0</text>
<text x="154.4" y="126.1">3</text>
<text x="154.4" y="131.2">5</text>
<text x="154.4" y="128.6">4</text>
<text x="291.5" y="131.2">C</text>
<text x="108.4" y="137.5">8</text>
<text x="145.6" y="137.5">GND</text>
<text x="145.8" y="135">VCC</text>
<text x="145.9" y="132.4">SDA</text>
<text x="154.4" y="133.7">6</text>
<text x="154.4" y="136.2">7</text>
<text x="52.5" y="140.1">1</text>
<text x="57.4" y="141.3">VCC</text>
<text x="66" y="141.3">NC</text>
<text x="73" y="140.1">16</text>
<text x="108.4" y="142.6">6</text>
<text x="108.4" y="140.1">7</text>
<text x="113.4" y="143.9">GND</text>
<text x="113.4" y="141.3">DAT0</text>
<text x="113.4" y="138.8">DAT1</text>
<text x="146.6" y="140.1">CP1</text>
<text x="146.6" y="142.6">CP2</text>
<text x="154.4" y="143.9">10</text>
<text x="154.4" y="138.8">8</text>
<text x="154.4" y="141.3">9</text>
<text x="52.5" y="145.2">3</text>
<text x="52.5" y="147.7">5</text>
<text x="57.4" y="146.4">1A</text>
<text x="57.4" y="149">2A</text>
<text x="66.3" y="146.4">1Y</text>
<text x="66.3" y="149">2Y</text>
<text x="73" y="145.2">2</text>
<text x="73" y="147.7">4</text>
<text x="108.4" y="147.7">4</text>
<text x="108.4" y="145.2">5</text>
<text x="113.4" y="149">VDD</text>
<text x="113.4" y="146.4">CLK</text>
<text x="147.4" y="145.2">NC</text>
<text x="147.4" y="147.7">NC</text>
<text x="154.4" y="146.4">11</text>
<text x="154.4" y="149">12</text>
<text x="51.4" y="155.3">11</text>
<text x="52.5" y="150.2">7</text>
<text x="52.5" y="152.8">9</text>
<text x="57.4" y="151.5">3A</text>
<text x="57.4" y="154.1">4A</text>
<text x="66.3" y="151.5">3Y</text>
<text x="66.3" y="154.1">4Y</text>
<text x="73" y="150.2">6</text>
<text x="73" y="152.8">10</text>
<text x="73" y="155.3">12</text>
<text x="108.4" y="155.3">1</text>
<text x="108.4" y="152.8">2</text>
<text x="108.4" y="150.2">3</text>
<text x="113.4" y="154.1">CMD</text>
<text x="113.4" y="151.5">GND</text>
<text x="147.7" y="150.2">V0</text>
<text x="51.3" y="157.9">14</text>
<text x="57.4" y="156.6">5A</text>
<text x="57.4" y="159.1">6A</text>
<text x="66.3" y="156.6">5Y</text>
<text x="66.3" y="159.1">6Y</text>
<text x="73" y="157.9">15</text>
<text x="108.4" y="157.9">9</text>
<text x="113.4" y="159.1">DAT2</text>
<text x="113.4" y="156.6">CD/DAT3</text>
<text x="52.5" y="163">8</text>
<text x="57.4" y="164.2">GND</text>
<text x="66" y="164.2">NC</text>
<text x="73" y="163">13</text>
<text x="4" y="179.5">D</text>
<text x="166.9" y="174.4">3</text>
<text x="171.9" y="175.7">Vin</text>
<text x="175.3" y="178.5">GND</text>
<text x="179.3" y="175.7">Vout</text>
<text x="187.4" y="174.4">2</text>
<text x="291.4" y="179.5">D</text>
<text x="47.3" y="182">1</text>
<text x="47.3" y="184.6">3</text>
<text x="52.7" y="182">2</text>
<text x="52.7" y="184.6">4</text>
<text x="108.3" y="182">1</text>
<text x="108.3" y="184.6">3</text>
<text x="113.8" y="182">2</text>
<text x="113.8" y="184.6">4</text>
<text x="177.3" y="183.2" transform="rotate(-90 177.3 183.2)">1</text>
<text x="38.2" y="199.8">1</text>
<text x="111.4" y="199.8">2</text>
<text x="184.5" y="199.8">3</text>
<text x="257.6" y="199.8">4</text>
</g>
<g font-size="2.3" fill="#262626">
<text x="175.4" y="23.1">VCC</text>
<text x="139.8" y="25.6">VCC</text>
<text x="27.7" y="35.8">BEEP</text>
<text x="90" y="35.8">BTN_ENC</text>
<text x="27.7" y="38.4">LCD_EN</text>
<text x="27.7" y="40.9">LCD_D4</text>
<text x="40.4" y="39.6">LCD_RST</text>
<text x="76" y="39.6">Red</text>
<text x="82.4" y="39.6">DIN</text>
<text x="90" y="38.4">LCD_RS</text>
<text x="90" y="40.9">LCD_D5</text>
<text x="121.4" y="39.6">GND</text>
<text x="234" y="38.4">BTN_EN1</text>
<text x="246.4" y="37.1">ENA</text>
<text x="27.7" y="43.4">LCD_D6</text>
<text x="40.4" y="42.2">Green</text>
<text x="76" y="42.2">Blue</text>
<text x="81.6" y="46">VCC</text>
<text x="90" y="43.4">LCD_D7</text>
<text x="121.8" y="43.4">DOUT1</text>
<text x="121.8" y="46">DOUT2</text>
<text x="185.9" y="47.2">GND</text>
<text x="234" y="43.4">BTN_EN2</text>
<text x="235" y="46">BTN_ENC</text>
<text x="246.4" y="42.2">ENB</text>
<text x="246.4" y="44.7">ENC</text>
<text x="45.5" y="49.8">GND</text>
<text x="139.8" y="52.3">VCC</text>
<text x="175.4" y="49.8">VCC</text>
<text x="34.6" y="58.7">MISO</text>
<text x="90.6" y="58.7">SCK</text>
<text x="228.7" y="60">GND</text>
<text x="30.4" y="63.8">BTN_EN2</text>
<text x="30.4" y="61.2">BTN_EN1</text>
<text x="76" y="65">RST</text>
<text x="89.3" y="63.8">MOSI</text>
<text x="92.5" y="61.2">SS</text>
<text x="37.2" y="66.3">CD</text>
<text x="76" y="67.6">KILL</text>
<text x="89.8" y="68.9">KILL</text>
<text x="90.9" y="66.3">RST</text>
<text x="121.4" y="66.3">GND</text>
<text x="121.8" y="70.1">DOUT2</text>
<text x="45.5" y="72.7">GND</text>
<text x="121.8" y="72.7">DOUT3</text>
<text x="185.9" y="74">GND</text>
<text x="60.9" y="79">VCC</text>
<text x="139.8" y="79">VCC</text>
<text x="268.2" y="82.8">VCC</text>
<text x="30.2" y="89.2">RST</text>
<text x="188.1" y="86.7">VCC</text>
<text x="30.2" y="94.3">KILL</text>
<text x="121.4" y="93">GND</text>
<text x="176.5" y="94.3">RGB-G</text>
<text x="176.5" y="91.8">RGB-R</text>
<text x="91.3" y="99.4">GND</text>
<text x="121.8" y="96.8">DIN</text>
<text x="121.8" y="99.4">DOUT1</text>
<text x="176.5" y="96.8">RGB-B</text>
<text x="222.3" y="98.1">BEEP</text>
<text x="175.3" y="107">GND</text>
<text x="252.9" y="109.6">GND</text>
<text x="174.9" y="115.9">+3.3V</text>
<text x="162.5" y="121">LCD_CS</text>
<text x="162.5" y="123.5">LCD_RST</text>
<text x="85.5" y="131.2">CD</text>
<text x="93.8" y="129.9">CD</text>
<text x="162.5" y="126.1">LCD_A0</text>
<text x="162.5" y="128.6">SCK</text>
<text x="162.5" y="131.2">MOSI</text>
<text x="45.1" y="137.5">+3.3V</text>
<text x="162.5" y="136.2">GND</text>
<text x="83" y="141.3">MISO</text>
<text x="93.8" y="140.1">MISO</text>
<text x="186.7" y="138.8">GND</text>
<text x="32.1" y="146.4">MOSI</text>
<text x="35.3" y="149">SS</text>
<text x="81.1" y="147.7">SS</text>
<text x="81.1" y="145.2">MOSI</text>
<text x="90" y="149">+3.3V</text>
<text x="93.8" y="145.2">SCK</text>
<text x="30.2" y="154.1">LCD_EN</text>
<text x="33.4" y="151.5">SCK</text>
<text x="81.1" y="155.3">LCD_A0</text>
<text x="81.1" y="152.8">LCD_CS</text>
<text x="81.1" y="150.2">SCK</text>
<text x="93.8" y="155.3">SS</text>
<text x="93.8" y="152.8">MOSI</text>
<text x="30.2" y="156.6">LCD_RS</text>
<text x="165.1" y="161.7">GND</text>
<text x="45.5" y="168">GND</text>
<text x="99" y="168">GND</text>
<text x="157.6" y="169.3">VCC</text>
<text x="218.1" y="169.3">+3.3V</text>
<text x="32.8" y="180.7">CD</text>
<text x="32.8" y="183.3">MISO</text>
<text x="60.7" y="183.3">SCK</text>
<text x="74" y="182">GND</text>
<text x="84.5" y="182">GND</text>
<text x="86.2" y="184.6">+3.3V</text>
<text x="121.8" y="183.3">MOSI</text>
<text x="121.8" y="180.7">SS</text>
<text x="175.3" y="189.7">GND</text>
</g>
<g font-size="2.3" fill="#0e0e0e">
<text x="53.1" y="34.5">D37</text>
<text x="58.2" y="32">EXP1</text>
<text x="69.7" y="34.5">D35</text>
<text x="143.2" y="33.3">R2</text>
<text x="143.2" y="35.8">100R</text>
<text x="151.1" y="35.8">U2</text>
<text x="179.8" y="31.2" transform="rotate(-90 179.8 31.2)">D5A</text>
<text x="187.4" y="31.2" transform="rotate(-90 187.4 31.2)">D5C</text>
<text x="195.1" y="31.2" transform="rotate(-90 195.1 31.2)">D5B</text>
<text x="254.1" y="34.5">EC11</text>
<text x="40.4" y="37.1">LCD_CS</text>
<text x="53.1" y="39.6">D23</text>
<text x="53.1" y="37.1">D17</text>
<text x="69.7" y="39.6">D25</text>
<text x="69.7" y="37.1">D16</text>
<text x="76" y="37.1">LCD_A0</text>
<text x="228.6" y="37.1">33</text>
<text x="53.1" y="42.2">D27</text>
<text x="69.7" y="42.2">D29</text>
<text x="133.2" y="43.4">R9</text>
<text x="133.2" y="46">R5</text>
<text x="142.2" y="43.4">33R</text>
<text x="142.2" y="46">33R</text>
<text x="228.6" y="44.7">35</text>
<text x="228.6" y="42.2">31</text>
<text x="58.2" y="49.8">Header 5X2</text>
<text x="151.1" y="51.1">WS2811</text>
<text x="254.1" y="52.3">Header 5</text>
<text x="53.1" y="60">D31</text>
<text x="53.1" y="57.4">D50</text>
<text x="58.2" y="54.9">EXP2</text>
<text x="69.7" y="57.4">D52</text>
<text x="69.7" y="60">D53</text>
<text x="143.2" y="60">R6</text>
<text x="179.8" y="57.9" transform="rotate(-90 179.8 57.9)">D6A</text>
<text x="186.2" y="57.9" transform="rotate(-90 186.2 57.9)">D6C</text>
<text x="192.5" y="57.9" transform="rotate(-90 192.5 57.9)">D6B</text>
<text x="53.1" y="62.5">D33</text>
<text x="53.1" y="65">D49</text>
<text x="69.7" y="62.5">D51</text>
<text x="143.2" y="62.5">100R</text>
<text x="151.1" y="62.5">U3</text>
<text x="133.2" y="70.1">R7</text>
<text x="142.2" y="70.1">33R</text>
<text x="251.5" y="71.4">LS1 KSSGJ4B20</text>
<text x="58.2" y="72.7">Header 5X2</text>
<text x="133.2" y="72.7">R8</text>
<text x="142.2" y="72.7">33R</text>
<text x="151.1" y="77.8">WS2811</text>
<text x="37.9" y="89.2">R3</text>
<text x="45.5" y="89.2">0R</text>
<text x="64.3" y="86.7">R1</text>
<text x="64.3" y="89.2">10K</text>
<text x="76" y="84.1">S1</text>
<text x="143.2" y="86.7">R10</text>
<text x="143.2" y="89.2">100R</text>
<text x="151.1" y="89.2">U4</text>
<text x="198.1" y="89.2">P1</text>
<text x="37.9" y="94.3">R4</text>
<text x="45.5" y="94.3">0R</text>
<text x="76" y="95.1">SW-DPST</text>
<text x="133.2" y="96.8">R11</text>
<text x="133.2" y="99.4">R12</text>
<text x="142.2" y="99.4">33R</text>
<text x="142.2" y="96.8">33R</text>
<text x="256.1" y="96.6">Q4</text>
<text x="256.1" y="99.1">MMBT3904</text>
<text x="151.1" y="104.5">WS2811</text>
<text x="198.1" y="104.5">Header 4</text>
<text x="144.7" y="118.4">LCD1</text>
<text x="111.6" y="121.2">J6</text>
<text x="55.7" y="137.5">U1</text>
<text x="144.7" y="154.1">12864B11</text>
<text x="111.6" y="163">SD</text>
<text x="55.7" y="168">74HC4050D</text>
<text x="170.1" y="171.9">U9</text>
<text x="180.3" y="171.9">1117-3.3</text>
<text x="45.5" y="178.2">J1</text>
<text x="106.5" y="178.2">J2</text>
<text x="45.5" y="188.4">Header 2X2</text>
<text x="106.5" y="188.4">Header 2X2</text>
</g>
<text font-size="2.3" fill="#bebebe" x="220.7" y="154.1">200R</text>
<g font-size="2.2" fill="#0e0e0e">
<text x="133.7" y="37.1" transform="rotate(-90 133.7 37.1)">C1</text>
<text x="138.8" y="37.1" transform="rotate(-90 138.8 37.1)">0.1uf</text>
<text x="133.7" y="63.8" transform="rotate(-90 133.7 63.8)">C9</text>
<text x="138.8" y="63.8" transform="rotate(-90 138.8 63.8)">0.1uf</text>
<text x="133.7" y="90.5" transform="rotate(-90 133.7 90.5)">C10</text>
<text x="138.8" y="90.5" transform="rotate(-90 138.8 90.5)">0.1uf</text>
<text x="234" y="95.4">R43</text>
<text x="234" y="100.2">330R</text>
<text x="191" y="128.3">C6</text>
<text x="191" y="133.4">0.47uf</text>
<text x="179.6" y="138.5">C26</text>
<text x="179.6" y="143.6">0.1uf</text>
<text x="169.4" y="151.2">C7</text>
<text x="169.4" y="156.3">0.1uf</text>
<text x="161.7" y="176.6">C5</text>
<text x="192.3" y="176.6">C4</text>
<text x="202.4" y="176.6">C2</text>
<text x="212.6" y="176.6">C3</text>
<text x="222.8" y="176.6">C8</text>
<text x="161.7" y="181.7">10uf</text>
<text x="192.3" y="181.7">22uf</text>
<text x="202.4" y="181.7">0.1uf</text>
<text x="212.6" y="181.7">0.1uf</text>
<text x="222.8" y="181.7">0.1uf</text>
</g>
<g font-size="1.8" fill="#262626">
<text x="40.4" y="145.1">D51(MOSI)</text>
<text x="40.4" y="147.7">D53(SS)</text>
<text x="40.4" y="150.2">D52(SCK)</text>
</g>
</svg>
